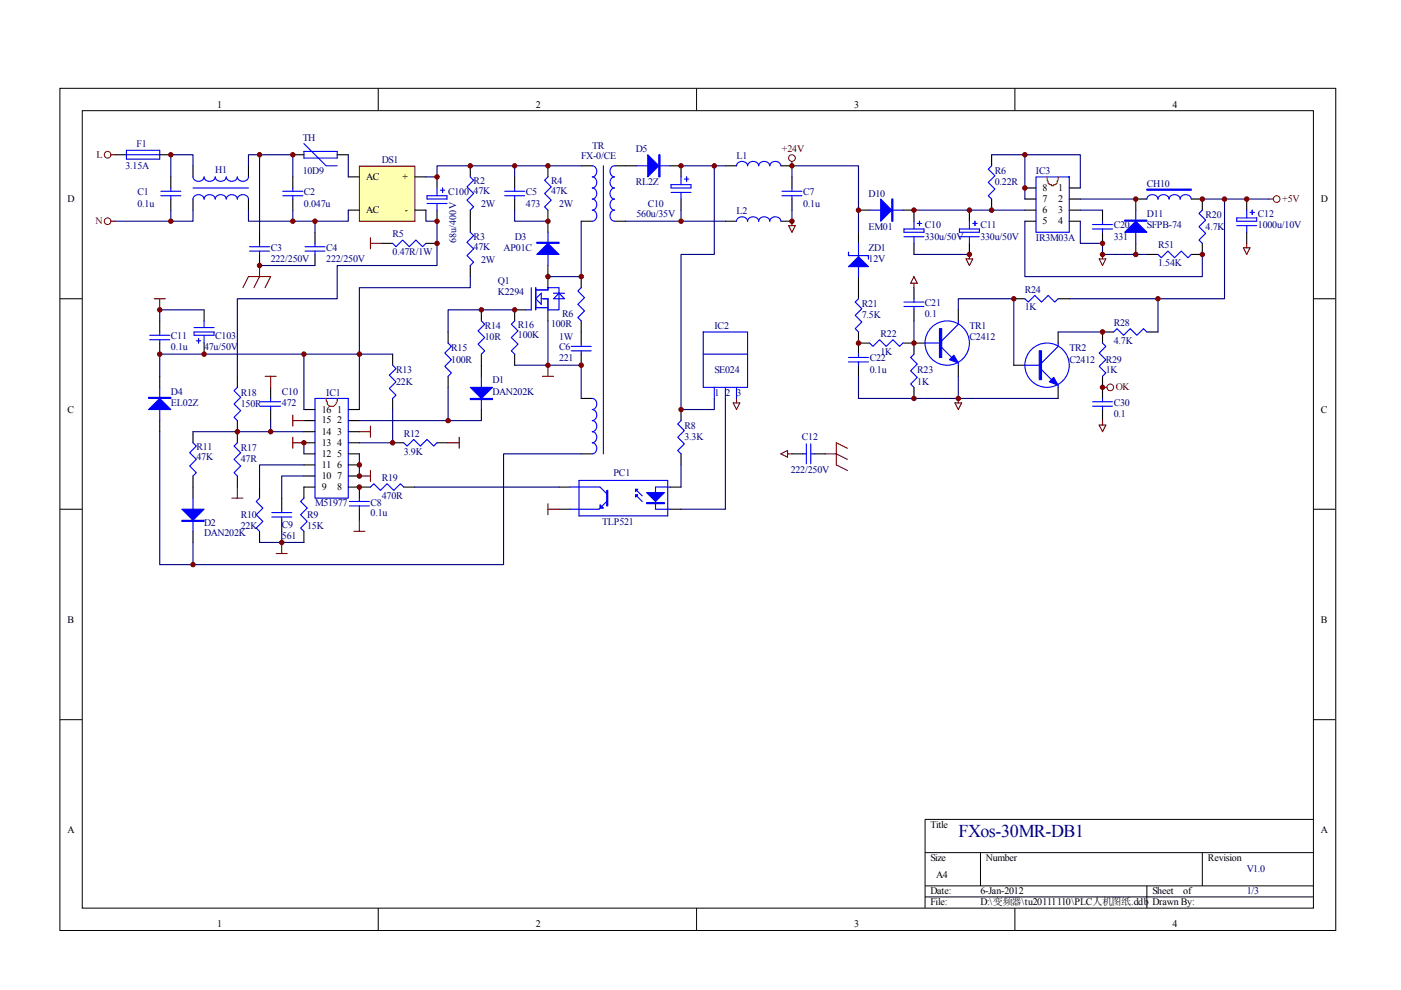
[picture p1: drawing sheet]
<svg xmlns="http://www.w3.org/2000/svg" width="297mm" height="210mm" viewBox="0 0 297 210" stroke-linecap="round" stroke-linejoin="round" font-family="sans-serif">
<g fill="none" stroke="#000" stroke-width=".21">
<path d="M12.7 18.7h270.5v178.6h-270.5zM80.2 18.7v4.7M147.7 18.7v4.7M215.2 18.7v4.7M17.4 23.5h261.1v169h-261.1zM12.7 63.3h4.7M278.4 63.3h4.7M12.7 108h4.7M278.4 108h4.7M12.7 152.6h4.7M278.4 152.6h4.7M278.4 173.7h-82.3v18.8"/>
<path d="M80.2 192.5v4.7M147.7 192.5v4.7M196.1 180.8h82.3M196.1 187.8h82.3M196.1 190.2h82.3M207.9 180.8v7M215.2 192.5v4.7M243.2 187.8v4.7M254.9 180.8v7"/>
</g>
<path d="M24.5 32.8h2.3M33.9 32.8h2.3M40.9 35.2v2.3M52.7 35.2v2.3M123.2 35.2h2.4M130.3 35.2h2.3M40.9 42.2v2.4M52.7 42.2v2.4M123.2 46.9h2.4M130.3 46.9h2.3M123.2 84.5h2.4M123.2 96.2h2.4" fill="none" stroke="#000" stroke-width=".23"/>
<path d="M26.8 31.9h7.1v1.8h-7.1zM26.8 32.8h7.1M40.9 37.5a1.21 1.21 0 0 0 1.2 .9 1.21 1.21 0 0 0 1.2-.9 1.21 1.21 0 0 0 1.2 1 1.21 1.21 0 0 0 1.1-1 1.21 1.21 0 0 0 1.2 .9 1.21 1.21 0 0 0 1.2-.9 1.21 1.21 0 0 0 1.1 .9 1.21 1.21 0 0 0 1.2-.9 1.21 1.21 0 0 0 1.2 1 1.21 1.21 0 0 0 1.2-1M40.9 39.9h11.8M125.6 35.2a1.2 1.2 0 0 1 .9 1.1 1.2 1.2 0 0 1-.9 1.2 1.2 1.2 0 0 1 .9 1.2 1.2 1.2 0 0 1-.9 1.2 1.2 1.2 0 0 1 .9 1.1 1.2 1.2 0 0 1-.9 1.2 1.2 1.2 0 0 1 .9 1.2 1.2 1.2 0 0 1-.9 1.2 1.2 1.2 0 0 1 .9 1.1 1.2 1.2 0 0 1-.9 1.2M130.3 35.2a1.2 1.2 0 0 0-1 1.1 1.2 1.2 0 0 0 1 1.2 1.2 1.2 0 0 0-1 1.2 1.2 1.2 0 0 0 1 1.2 1.2 1.2 0 0 0-1 1.1 1.2 1.2 0 0 0 1 1.2 1.2 1.2 0 0 0-1 1.2 1.2 1.2 0 0 0 1 1.2 1.2 1.2 0 0 0-1 1.1 1.2 1.2 0 0 0 1 1.2M40.9 42.2a1.21 1.21 0 0 1 1.2-.9 1.21 1.21 0 0 1 1.2 .9 1.21 1.21 0 0 1 1.1-.9 1.21 1.21 0 0 1 1.2 .9 1.2 1.2 0 0 1 1.2-.9 1.2 1.2 0 0 1 1.2 .9 1.21 1.21 0 0 1 1.1-.9 1.21 1.21 0 0 1 1.2 .9 1.21 1.21 0 0 1 1.2-.9 1.21 1.21 0 0 1 1.2 .9M125.6 84.5a1.2 1.2 0 0 1 .9 1.2 1.2 1.2 0 0 1-.9 1.1 1.2 1.2 0 0 1 .9 1.2 1.2 1.2 0 0 1-.9 1.2 1.2 1.2 0 0 1 .9 1.2 1.2 1.2 0 0 1-.9 1.1 1.2 1.2 0 0 1 .9 1.2 1.2 1.2 0 0 1-.9 1.2 1.2 1.2 0 0 1 .9 1.2 1.2 1.2 0 0 1-.9 1.1" fill="none" stroke="#00f" stroke-width=".23"/>
<path d="M76.3 35.3h11.7v11.6h-11.7z" fill="#ffffb0"/>
<g fill="none" stroke="#800000" stroke-width=".21">
<path d="M76.2 35.2h11.8v11.7h-11.8z"/>
<circle cx="22.8" cy="32.8" r=".71"/>
<circle cx="167.9" cy="33.5" r=".71"/>
<circle cx="22.8" cy="46.9" r=".7"/>
<circle cx="270.7" cy="42.2" r=".7"/>
<circle cx="235.4" cy="82.1" r=".71"/>
</g>
<g fill="none" stroke="#000" stroke-width=".23">
<path d="M36.2 37.5v2.4M62.1 32.8h2.3M62.1 37.5v2.4M71.5 32.8h2.3M73.8 37.5h2.4M88 37.5h2.3M92.7 37.5v2.4M99.7 35.2v2.3M109.1 37.5v2.4M116.2 35.2v2.3M132.6 35.2h2.4M142 35.2h2.4v2.3"/>
<path d="M153.8 35.2h2.4M165.6 35.2h2.3M167.9 37.5v2.4M210.2 32.8v2.4M217.3 39.9h2.3M226.7 39.9h2.3M36.2 42.2v2.4M55 49.3v2.3M55 53.9v2.4M62.1 42.2v2.4M66.8 49.3v2.3M66.8 53.9v2.4"/>
<path d="M73.8 44.6h2.4M80.9 51.6h2.3M88 44.6h2.3M90.3 51.6h2.4M92.7 44.6v2.3M99.7 44.6v4.7M99.7 56.3v2.3M109.1 42.2v2.4M116.2 44.6v4.7M116.2 56.3v4.7M123.2 58.6v2.4M144.4 42.2v2.4"/>
<path d="M153.8 46.9h2.4M165.6 46.9h2.3M167.9 42.2v2.4M182 44.6h2.4M182 49.3v2.3M182 58.6v4.7M191.4 44.6h2.4v2.3M193.8 51.6v2.3M205.5 44.6v2.3M205.5 51.6v2.3M210.2 42.2v2.4M217.3 44.6h2.3"/>
<path d="M217.3 46.9h2.3M217.3 42.2h2.3M226.7 44.6h2.3M226.7 46.9h2.3M226.7 42.2h2.3M233.8 44.6v2.3M233.8 49.3v2.3M240.8 51.6v2.3M243.2 42.2h-2.4v2.4M243.2 53.9h2.3M252.6 42.2h2.3v2.4M254.9 51.6v2.3h-2.3"/>
<path d="M264.3 42.2v2.4M264.3 49.3v2.3M33.9 68v2.4M33.9 72.7v2.4M33.9 79.8v2.3M43.3 65.7v2.3M43.3 72.7v2.4M50.3 79.8v2.3M83.2 75.1v2.3M95 70.4v2.3M95 79.8v2.3M102.1 65.7v2.3"/>
<path d="M102.1 75.1v4.7M109.1 75.1v2.3M111.5 65.7h-2.4v2.3M116.2 65.7v2.3M123.2 68v4.7M123.2 75.1v2.3M182 70.4v4.7M182 77.4v2.4M182 72.7h2.4M191.4 72.7h4.7M193.8 61v2.3M193.8 65.7v2.3"/>
<path d="M193.8 72.7v2.4M203.2 65.7v2.3M203.2 77.4v2.4M214.9 63.3h2.4M214.9 77.4h2.4M224.3 63.3h2.4M224.3 70.4v2.3M233.8 79.8v4.7M236.1 70.4h-2.3v2.3M243.2 70.4h2.3M33.9 89.2v2.3M40.9 91.5v2.4"/>
<path d="M50.3 89.2v4.7M57.4 82.1v2.4M57.4 86.8v2.4M64.4 93.9h2.4M64.4 96.2h2.4M64.4 86.8h2.4M64.4 89.2h2.4M64.4 91.5h2.4M64.4 98.6h2.4M73.8 93.9h2.4M73.8 96.2h2.4M73.8 86.8h2.4"/>
<path d="M73.8 89.2h2.4M73.8 91.5h2.4M73.8 98.6h2.4M83.2 84.5v2.3M83.2 93.9h2.4M92.7 93.9h2.3M102.1 86.8v2.4M144.4 86.8v2.4M144.4 96.2v2.4M167.9 96.2h2.4M172.6 96.2h2.4M193.8 82.1v2.4"/>
<path d="M224.3 82.1v2.4M233.8 86.8v2.4M40.9 100.9v4.7M40.9 112.7v2.3M50.3 100.9v2.4M55 103.3v2.3M55 112.7v2.3M59.7 105.6v2.4M59.7 110.3v2.4M64.4 112.7v2.3M64.4 100.9h2.4M66.8 103.3h-2.4v2.3"/>
<path d="M73.8 103.3h4.7M73.8 100.9h2.4M76.2 103.3v2.3M76.2 108v2.3M85.6 103.3h2.4M118.5 103.3h2.4M118.5 108h2.4M142 103.3h2.4M142 108h2.4"/>
</g>
<g fill="none" stroke="#00f" stroke-width=".23">
<path d="M36.2 39.9v.7M62.1 39.9v.7M64.4 30.5l4.7 4.7h2.4M64.4 32.1h7.1v1.4h-7.1zM92.7 39.9v1.6M93.8 39.9v.9M99.7 37.5l.7 .7-1.4 1.4 1.4 1.4-1.4 1.4 1.4 1.5-.7 .7M109.1 39.9v.7M116.2 37.5l-.7 .7 1.4 1.4-1.4 1.4 1.4 1.4-1.4 1.5 .7 .7M127.9 35.2v61M135 35.2h7M142.3 39.2h4.2v.7h-4.2z"/>
<path d="M144.4 37.5v1.7M145.1 38h.9M145.6 37.5v.9M156.2 35.2a1.21 1.21 0 0 1 1.1-1 1.21 1.21 0 0 1 1.2 1 1.21 1.21 0 0 1 1.2-1 1.21 1.21 0 0 1 1.2 1 1.21 1.21 0 0 1 1.1-1 1.21 1.21 0 0 1 1.2 1 1.2 1.2 0 0 1 1.2-1 1.2 1.2 0 0 1 1.2 1M167.9 39.9v.7M210.2 35.2l-.7 .7 1.4 1.4-1.4 1.4 1.4 1.4-1.4 1.4 .7 .7M219.6 37.5h7.1v11.8h-7.1zM34.1 40.6h4.2M34.1 41.5h4.2M36.2 41.5v.7M52.9 53.2h4.2M52.9 52.3h4.2"/>
<path d="M55 51.6v.7M55 53.2v.7M60 40.6h4.2M60 41.5h4.2M62.1 41.5v.7M64.7 53.2h4.2M64.7 52.3h4.2M66.8 51.6v.7M66.8 53.2v.7M83.2 51.6l.8 .7 1.4-1.4 1.4 1.4 1.4-1.4 1.4 1.4 .7-.7M90.5 41.5h4.3v.7h-4.3zM90.5 43.1h4.3"/>
<path d="M92.7 43.1v1.5M93.4 40.3h.9M99.7 49.3l.7 .7-1.4 1.4 1.4 1.4-1.4 1.4 1.4 1.4-.7 .7M107 40.6h4.2M107 41.5h4.2M109.1 41.5v.7M116.2 49.3v7M142.3 40.8h4.2M144.4 40.8v1.4M156.2 46.9a1.21 1.21 0 0 1 1.1-.9 1.21 1.21 0 0 1 1.2 .9 1.21 1.21 0 0 1 1.2-.9 1.21 1.21 0 0 1 1.2 .9 1.21 1.21 0 0 1 1.1-.9 1.21 1.21 0 0 1 1.2 .9 1.2 1.2 0 0 1 1.2-.9 1.2 1.2 0 0 1 1.2 .9M165.8 40.6h4.2M165.8 41.5h4.2"/>
<path d="M167.9 41.5v.7M182 51.6v7M184.4 44.6h7M191.7 48.5h4.2v.8h-4.2zM191.7 50.2h4.2M193.8 46.9v1.6M193.8 50.2v1.4M194.5 47.4h.9M195 46.9v.9M203.4 48.5h4.3v.8h-4.3zM203.4 50.2h4.3M205.5 46.9v1.6"/>
<path d="M205.5 50.2v1.4M206.2 47.4h1M206.7 46.9v.9M231.6 47.6h4.3M231.6 48.5h4.3M233.8 46.9v.7M233.8 48.5v.8M240.8 44.6v7M243.2 42.2a1.21 1.21 0 0 1 1.1-.9 1.21 1.21 0 0 1 1.2 .9 1.2 1.2 0 0 1 1.2-.9 1.2 1.2 0 0 1 1.2 .9 1.21 1.21 0 0 1 1.1-.9 1.21 1.21 0 0 1 1.2 .9 1.2 1.2 0 0 1 1.2-.9 1.2 1.2 0 0 1 1.2 .9M245.5 53.9l.7 .8 1.4-1.5 1.4 1.5 1.4-1.5 1.5 1.5 .7-.8M254.9 44.6l-.7 .7 1.4 1.4-1.4 1.4 1.4 1.4-1.4 1.4 .7 .7M262.2 46.2h4.2v.7h-4.2z"/>
<path d="M262.2 47.8h4.2M264.3 44.6v1.6M264.3 47.8v1.5M265 45h1M265.5 44.6v.9M31.7 72h4.3M31.7 71.1h4.3M33.9 70.4v.7M33.9 72v.7M41.2 70.4h4.2v.7h-4.2zM41.2 69.5h4.2M41.6 72.3h1"/>
<path d="M42.1 71.8v.9M43.3 68v1.5M43.3 71.1v1.6M83.2 77.4l.8 .7-1.5 1.4 1.5 1.5-1.5 1.4 1.5 1.4-.8 .7M95 72.7l.7 .7-1.4 1.5 1.4 1.4-1.4 1.4 1.4 1.4-.7 .7M102.1 68l.7 .7-1.4 1.5 1.4 1.4-1.4 1.4 1.4 1.4-.7 .7M102.1 79.8v7M109.1 68l-.7 .7 1.4 1.5-1.4 1.4 1.4 1.4-1.4 1.4 .7 .7M112.6 61v4.7h-1.1M113.6 61.5h2.6v-.5h2.3v4.7h-2.3v-2.4h-1.4M113.6 61v4.7M113.6 65.2h2.6"/>
<path d="M114.8 62.2v2.3l-1.2-1.2zM117.3 62.2h2.4M118.5 62.2l1.2 1.1h-2.4zM121.1 74.4h4.2M121.1 73.4h4.2M123.2 61l-.7 .7 1.4 1.4-1.4 1.4 1.4 1.4-1.4 1.4 .7 .7M123.2 72.7v.7M123.2 74.4v.7M149.1 70.4h9.4v11.7h-9.4zM149.1 75.1h9.4M179.9 75.8h4.2M179.9 76.7h4.2"/>
<path d="M182 63.3l-.7 .7 1.4 1.5-1.4 1.4 1.4 1.4-1.4 1.4 .7 .7M182 75.1v.7M182 76.7v.7M184.4 72.7l.7 .7 1.4-1.4 1.4 1.4 1.4-1.4 1.4 1.4 .7-.7M191.7 64h4.2M191.7 65h4.2M193.8 75.1l-.7 .7 1.4 1.4-1.4 1.4 1.4 1.4-1.4 1.4 .7 .7M193.8 63.3v.7M193.8 65v.7M196.1 72.7h3.6M199.7 73.7l2.1 2.1M203.2 68v.7l-3.5 3.6"/>
<path d="M203.2 77v.4M217.3 63.3l.7 .7 1.4-1.4 1.4 1.4 1.4-1.4 1.4 1.4 .7-.7M217.3 77.4h3.5M220.8 78.4l2.1 2.1M224.3 72.7v.7l-3.5 3.6M233.8 72.7l.7 .7-1.5 1.5 1.5 1.4-1.5 1.4 1.5 1.4-.7 .7M236.1 70.4l.7-.7 1.4 1.4 1.4-1.4 1.4 1.4 1.5-1.4 .7 .7M33.9 82.1v7.1M40.9 93.9l.7 .7-1.4 1.4 1.4 1.4-1.4 1.4 1.4 1.4-.7 .7M50.3 82.1l-.7 .7 1.4 1.4-1.4 1.5 1.4 1.4-1.4 1.4 .7 .7M50.3 93.9l-.7 .7 1.4 1.4-1.4 1.4 1.4 1.4-1.4 1.4 .7 .7M55.3 85.2h4.2"/>
<path d="M55.3 86.1h4.2M57.4 84.5v.7M57.4 86.1v.7M66.8 84.5h7v21.1h-7zM85.6 93.9l.7 .7 1.4-1.4 1.4 1.4 1.4-1.4 1.4 1.4 .8-.7M144.4 89.2l-.7 .7 1.4 1.4-1.4 1.4 1.4 1.4-1.4 1.4 .7 .7M151.4 82.1v2.4M153.8 82.1v2.4M156.2 82.1v2.4M170.3 96.2h.7M171 94.1v4.2M171.9 96.2h.7"/>
<path d="M171.9 94.1v4.2M224.3 81.7v.4M231.6 85.2h4.3M231.6 86.1h4.3M233.8 84.5v.7M233.8 86.1v.7M40.9 105.6v7.1M55 105.6l-.7 .7 1.4 1.4-1.4 1.4 1.4 1.5-1.4 1.4 .7 .7M57.6 109.6h4.2M57.6 108.7h4.2M59.7 108v.7M59.7 109.6v.7"/>
<path d="M64.4 105.6l-.7 .7 1.4 1.4-1.4 1.4 1.4 1.5-1.4 1.4 .7 .7M74.1 107.3h4.2M74.1 106.3h4.2M76.2 105.6v.7M76.2 107.3v.7M78.5 103.3l.8-.7 1.4 1.4 1.4-1.4 1.4 1.4 1.4-1.4 .7 .7M120.9 103.3h6.3l1.4 1.4M122.8 101.9h18.8v7.5h-18.8zM128.6 106.3l-1.6 1.7h-6.1M134.7 104.9l1.5 1.4M134.7 103.7l1.5 1.4M142 103.3h-3v4.7h3"/>
<circle cx="200.8" cy="72.7" r="4.7"/>
<circle cx="222" cy="77.4" r="4.7"/>
</g>
<g fill="none" stroke="#800000" stroke-width=".23">
<path d="M23.5 32.8h1M167.9 34.2v1M23.5 46.9h1M55 56.3v2.3l-1.1 2.4M78.5 50.4v2.4M78.5 51.6h2.4M167.2 47.8h1.4l-.7 1.5zM167.9 46.9v.9M193.8 58.6l.7 1.5h-1.4zM204.8 54.9h1.4l-.7 1.4zM205.5 53.9v1M233 54.9h1.5l-.7 1.4z"/>
<path d="M233.8 53.9v1M263.6 52.5h1.4l-.7 1.4zM264.3 51.6v.9M269 42.2h1M32.7 63.3h2.3M33.9 63.3v2.4M51.5 61l1.2-2.4h4.7l-1.2 2.4M56.2 79.8h2.4M57.4 79.8v2.3M115 79.8h2.3M116.2 77.4v2.4M193.8 60.1v.9"/>
<path d="M62.1 93.9h2.3M62.1 88v2.4M62.1 92.7v2.4M62.1 89.2h2.3M76.2 91.5h2.3M78.5 90.4v2.3M78.5 99.7v2.4M95 93.9h2.4M97.4 92.7v2.4M155.4 85.4h1.5l-.7 1.4zM156.2 84.5v.9M165.6 96.2l1.4-.7v1.4z"/>
<path d="M167 96.2h.9M175 96.2h2.3l2.4 1.2M179.7 95.1l-2.4-1.2v4.7l2.4 1.1M202.5 85.4h1.4l-.7 1.4zM203.2 84.5v.9M233 90.1h1.5l-.7 1.4zM233.8 82.1h.9M233.8 89.2v.9M49.1 105.6h2.4M50.3 103.3v2.3M58.6 117.4h2.3M59.7 115v2.4"/>
<path d="M75 112.7h2.4M76.2 100.9h2.3M76.2 110.3v2.4M116.2 106.8v2.3M116.2 108h2.3"/>
</g>
<g fill="#00f" stroke="#00f" stroke-width=".23">
<path d="M113.8 53.9l2.4-2.3 2.3 2.3z"/>
<path d="M99.7 82.1h4.7l-2.3 2.4z"/>
<path d="M137.1 104.4h3.8l-1.9 1.9z"/>
<path d="M134.7 103.7h.5l-.5 .5z"/>
<path d="M134.7 104.9h.5l-.5 .5z"/>
<path d="M127.2 107l.7 .7h-.7z"/>
<path d="M31.5 86.8l2.4-2.3 2.3 2.3z"/>
<path d="M137.3 32.8l2.4 2.4-2.4 2.3z"/>
<path d="M186.7 42.2l2.4 2.4-2.4 2.3z"/>
<path d="M240.8 46.9l2.4 2.4h-4.7z"/>
<path d="M179.9 56.5l2.1-2.1 2.1 2.1z"/>
<path d="M201.3 76.3l.9-1 1 1.7z"/>
<path d="M223.4 80l.9 1.7-1.8-.7z"/>
<path d="M38.6 108h4.7l-2.4 2.3z"/>
<path d="M113.8 51.4h4.7v.2h-4.7z" fill-rule="evenodd"/>
<path d="M99.7 84.5h4.7v.2h-4.7z" fill-rule="evenodd"/>
<path d="M137.1 106.6h3.8v.2h-3.8z" fill-rule="evenodd"/>
<path d="M128.6 104h.3v3.3h-.3z" fill-rule="evenodd"/>
<path d="M31.5 84.2h4.7v.3h-4.7z" fill-rule="evenodd"/>
<path d="M139.7 32.8h.2v4.7h-.2z" fill-rule="evenodd"/>
<path d="M189.1 42.2h.2v4.7h-.2z" fill-rule="evenodd"/>
<path d="M243.2 40.1h9.4v.2h-9.4z" fill-rule="evenodd"/>
<path d="M238.5 46.7h4.7v.2h-4.7z" fill-rule="evenodd"/>
<path d="M179.9 53.5v.7h4.2v.7v-.7h-4.2z" fill-rule="evenodd"/>
<path d="M199.2 69.7h.5v6.1h-.5z" fill-rule="evenodd"/>
<path d="M220.4 74.4h.4v6.1h-.4z" fill-rule="evenodd"/>
<path d="M38.6 110.3h4.7v.3h-4.7z" fill-rule="evenodd"/>
</g>
<path d="M222 37.5v.7l.2 .2v.5h.3v.3h.4v.2h.5v-.2h.5v-.3h.2v-.5l.2-.2v-.7M69.1 84.5v.5l.3 .2a.89 .89 0 0 0 1.1 .9 .83 .83 0 0 0 .8-.7l.2-.2v-.7" fill="none" stroke="#f00" stroke-width=".23"/>
<g fill="none" stroke="#000080" stroke-width=".23">
<path d="M40.9 35.2v-2.4h-4.7v4.7M52.7 35.2v-2.4h9.4v4.7M55 32.8v16.5M73.8 32.8v4.7M109.1 35.2v2.3M123.2 35.2h-30.5v2.3h-2.4M144.4 35.2h9.4M151.4 35.2v18.7h-7v32.9h7v-2.3M167.9 37.5v-2.3h14.1v14.1M210.2 32.8h7.1M229 39.9v-7.1h-11.7v9.4M36.2 44.6v2.3"/>
<path d="M40.9 44.6v2.3h-16.4M52.7 44.6v2.3h21.1v-2.3M55 56.3h11.8M62.1 44.6v2.3M66.8 46.9v2.4M90.3 44.6v2.3h2.4v9.4h-21.2v7h-21.2v16.5M99.7 58.6v2.4h-23.5v25.8M109.1 44.6v2.3h7.1M123.2 46.9v11.7h-7M132.6 46.9h21.2M144.4 44.6v2.3M167.9 44.6v2.3"/>
<path d="M193.8 44.6h23.5M193.8 53.9h11.7M217.3 46.9v11.7h37.6v-4.7M229 46.9v4.7h4.8v2.3h9.4M229 44.6h4.8M229 42.2h11.8M254.9 42.2h14.1M259.6 42.2v21.1h-32.9M43.3 65.7h-9.4v2.3M64.4 75.1v11.7M83.2 75.1h-49.3v4.7M109.1 65.7h-14.1v4.7"/>
<path d="M109.1 77.4h7.1M116.2 68v9.4h7v7.1M182 79.8v4.7h42.3M193.8 68v4.7M203.2 65.7v-2.4h11.7v14.1M203.2 79.8v4.7M224.3 70.4h9.5M245.5 63.3v7.1M33.9 91.5v28.2h72.9v-23.5h16.4M40.9 91.5h23.5M57.4 89.2v2.3M64.4 98.6h-9.4v4.7"/>
<path d="M64.4 93.9v2.3M76.2 89.2h25.9M76.2 96.2v4.7M83.2 86.8v7.1h-7M95 82.1v7.1M144.4 98.6v4.7M153.8 84.5v23.5h-9.4M40.9 115v4.7M55 115h9.4M59.7 112.7v2.3M64.4 100.9h-4.7v4.7M88 103.3h30.5"/>
</g>
<g fill="#800000" stroke="#800000" stroke-width=".21">
<circle cx="36.2" cy="32.8" r=".47"/>
<circle cx="62.1" cy="32.8" r=".47"/>
<circle cx="92.7" cy="51.6" r=".47"/>
<circle cx="83.2" cy="93.9" r=".47"/>
<circle cx="76.2" cy="103.3" r=".47"/>
<circle cx="99.7" cy="35.2" r=".47"/>
<circle cx="102.1" cy="65.7" r=".47"/>
<circle cx="109.1" cy="65.7" r=".47"/>
<circle cx="123.2" cy="58.6" r=".47"/>
<circle cx="116.2" cy="46.9" r=".47"/>
<circle cx="116.2" cy="35.2" r=".47"/>
<circle cx="33.9" cy="75.1" r=".47"/>
<circle cx="123.2" cy="77.4" r=".47"/>
<circle cx="92.7" cy="37.5" r=".47"/>
<circle cx="92.7" cy="46.9" r=".47"/>
<circle cx="116.2" cy="58.6" r=".47"/>
<circle cx="76.2" cy="98.6" r=".47"/>
<circle cx="76.2" cy="100.9" r=".47"/>
<circle cx="64.4" cy="93.9" r=".47"/>
<circle cx="36.2" cy="46.9" r=".47"/>
<circle cx="55" cy="32.8" r=".47"/>
<circle cx="109.1" cy="35.2" r=".47"/>
<circle cx="116.2" cy="77.4" r=".47"/>
<circle cx="95" cy="89.2" r=".47"/>
<circle cx="76.2" cy="75.1" r=".47"/>
<circle cx="50.3" cy="91.5" r=".47"/>
<circle cx="59.7" cy="115" r=".47"/>
<circle cx="64.4" cy="75.1" r=".47"/>
<circle cx="43.3" cy="75.1" r=".47"/>
<circle cx="33.9" cy="65.7" r=".47"/>
<circle cx="57.4" cy="91.5" r=".47"/>
<circle cx="144.4" cy="35.2" r=".47"/>
<circle cx="167.9" cy="35.2" r=".47"/>
<circle cx="167.9" cy="46.9" r=".47"/>
<circle cx="144.4" cy="46.9" r=".47"/>
<circle cx="144.4" cy="86.8" r=".47"/>
<circle cx="151.4" cy="35.2" r=".47"/>
<circle cx="217.3" cy="39.9" r=".47"/>
<circle cx="182" cy="44.6" r=".47"/>
<circle cx="193.8" cy="44.6" r=".47"/>
<circle cx="217.3" cy="32.8" r=".47"/>
<circle cx="240.8" cy="42.2" r=".47"/>
<circle cx="254.9" cy="42.2" r=".47"/>
<circle cx="240.8" cy="53.9" r=".47"/>
<circle cx="233.8" cy="51.6" r=".47"/>
<circle cx="233.8" cy="53.9" r=".47"/>
<circle cx="182" cy="72.7" r=".47"/>
<circle cx="205.5" cy="44.6" r=".47"/>
<circle cx="205.5" cy="53.9" r=".47"/>
<circle cx="193.8" cy="84.5" r=".47"/>
<circle cx="214.9" cy="63.3" r=".47"/>
<circle cx="254.9" cy="53.9" r=".47"/>
<circle cx="203.2" cy="84.5" r=".47"/>
<circle cx="264.3" cy="42.2" r=".47"/>
<circle cx="259.6" cy="42.2" r=".47"/>
<circle cx="210.2" cy="44.6" r=".47"/>
<circle cx="40.9" cy="119.7" r=".47"/>
<circle cx="193.8" cy="72.7" r=".47"/>
<circle cx="62.1" cy="46.9" r=".47"/>
<circle cx="66.8" cy="46.9" r=".47"/>
<circle cx="55" cy="56.3" r=".47"/>
<circle cx="233.8" cy="70.4" r=".47"/>
<circle cx="233.8" cy="82.1" r=".47"/>
<circle cx="245.5" cy="63.3" r=".47"/>
</g>
<text font-size="3.8" fill="#000080" x="203.2" y="177.5">FXos-30MR-DB1</text>
<g font-size="2.1">
<text x="46.1" y="22.9">1</text>
<text x="113.6" y="22.9">2</text>
<text x="181.1" y="22.9">3</text>
<text x="248.6" y="22.9">4</text>
<text x="77.6" y="38.1">AC</text>
<text x="85.3" y="38.1">+</text>
<text x="221.1" y="40.5">8</text>
<text x="224.4" y="40.5">1</text>
<text x="14.3" y="42.8">D</text>
<text x="77.6" y="45.1">AC</text>
<text x="85.9" y="45.1">-</text>
<text x="221.1" y="47.5">5</text>
<text x="221.1" y="45.1">6</text>
<text x="221.1" y="42.8">7</text>
<text x="224.4" y="42.8">2</text>
<text x="224.4" y="45.1">3</text>
<text x="224.4" y="47.5">4</text>
<text x="280.1" y="42.8">D</text>
<text x="14.3" y="87.5">C</text>
<text x="68.2" y="89.8">15</text>
<text x="68.2" y="87.5">16</text>
<text x="71.5" y="87.5">1</text>
<text x="71.5" y="89.8">2</text>
<text x="280.1" y="87.5">C</text>
<text x="68.2" y="94.5">13</text>
<text x="68.2" y="92.1">14</text>
<text x="71.5" y="92.1">3</text>
<text x="71.5" y="94.5">4</text>
<text x="68.2" y="101.5">10</text>
<text x="68.2" y="99.2">11</text>
<text x="68.2" y="96.9">12</text>
<text x="71.5" y="96.9">5</text>
<text x="71.5" y="99.2">6</text>
<text x="71.5" y="101.5">7</text>
<text x="68.2" y="103.9">9</text>
<text x="71.5" y="103.9">8</text>
<text x="14.3" y="132.1">B</text>
<text x="280.1" y="132.1">B</text>
<text x="14.3" y="176.7">A</text>
<text x="197.3" y="175.5">Title</text>
<text x="280.1" y="176.7">A</text>
<text x="197.3" y="182.6">Size</text>
<text x="209" y="182.6">Number</text>
<text x="256.1" y="182.6">Revision</text>
<text x="197.3" y="189.6">Date:</text>
<text x="197.3" y="192">File:</text>
<text x="198.5" y="186.1">A4</text>
<text x="207.9" y="189.6">6-Jan-2012</text>
<text x="207.9" y="192">D:\变频器\tu20111110\PLC人机图纸.ddb</text>
<text x="244.3" y="189.6">Sheet</text>
<text x="244.3" y="192">Drawn By:</text>
<text x="250.9" y="189.6">of</text>
<text x="46.1" y="196.6">1</text>
<text x="113.6" y="196.6">2</text>
<text x="181.1" y="196.6">3</text>
<text x="248.6" y="196.6">4</text>
</g>
<g font-size="2.1" fill="#000080">
<text x="64.2" y="29.9">TH</text>
<text x="26.6" y="35.7">3.15A</text>
<text x="29" y="31.1">F1</text>
<text x="80.9" y="34.6">DS1</text>
<text x="123.2" y="33.6">FX-0/CE</text>
<text x="125.6" y="31.5">TR</text>
<text x="134.8" y="32.3">D5</text>
<text x="156.1" y="33.6">L1</text>
<text x="29.1" y="41.4">C1</text>
<text x="45.6" y="36.7">H1</text>
<text x="64.2" y="36.9">10D9</text>
<text x="64.4" y="41.4">C2</text>
<text x="95" y="41.4">C100</text>
<text x="100.4" y="39">R2</text>
<text x="100.4" y="41.2">47K</text>
<text x="111.5" y="41.4">C5</text>
<text x="116.8" y="39">R4</text>
<text x="116.8" y="41.2">47K</text>
<text x="134.8" y="39.3">RL2Z</text>
<text x="170.3" y="41.4">C7</text>
<text x="184.1" y="41.7">D10</text>
<text x="210.9" y="36.9">R6</text>
<text x="210.9" y="39.3">0.22R</text>
<text x="219.6" y="36.9">IC3</text>
<text x="243.2" y="39.6">CH10</text>
<text x="29.1" y="43.8">0.1u</text>
<text x="64.4" y="43.8">0.047u</text>
<text x="102" y="44">2W</text>
<text x="111.5" y="43.8">473</text>
<text x="118.5" y="44">2W</text>
<text x="135" y="46.1">560u/35V</text>
<text x="137.3" y="43.8">C10</text>
<text x="156.1" y="45.4">L2</text>
<text x="170.3" y="43.8">0.1u</text>
<text x="243.2" y="46.1">D11</text>
<text x="255.6" y="46.3">R20</text>
<text x="266.7" y="46.1">C12</text>
<text x="57.4" y="53.2">C3</text>
<text x="69.2" y="53.2">C4</text>
<text x="83.2" y="50.3">R5</text>
<text x="96.7" y="51.6" transform="rotate(-90 96.7 51.6)">68u/400V</text>
<text x="100.4" y="50.8">R3</text>
<text x="100.4" y="52.9">47K</text>
<text x="106.8" y="53.2">AP01C</text>
<text x="109.1" y="50.8">D3</text>
<text x="184.1" y="48.7">EM01</text>
<text x="184.1" y="53.2">ZD1</text>
<text x="196.1" y="48.4">C10</text>
<text x="196.1" y="50.8">330u/50V</text>
<text x="207.9" y="48.4">C11</text>
<text x="207.9" y="50.8">330u/50V</text>
<text x="219.6" y="51.1">IR3M03A</text>
<text x="236.1" y="48.4">C20</text>
<text x="236.1" y="50.8">331</text>
<text x="243.2" y="48.4">SFPB-74</text>
<text x="245.5" y="52.7">R51</text>
<text x="255.6" y="48.7">4.7K</text>
<text x="266.7" y="48.4">1000u/10V</text>
<text x="57.4" y="55.5">222/250V</text>
<text x="69.2" y="55.5">222/250V</text>
<text x="83.2" y="54.1">0.47R/1W</text>
<text x="102" y="55.7">2W</text>
<text x="184.1" y="55.5">12V</text>
<text x="245.5" y="56.4">1.54K</text>
<text x="105.6" y="60.2">Q1</text>
<text x="105.6" y="62.5">K2294</text>
<text x="182.7" y="65.1">R21</text>
<text x="196.1" y="64.9">C21</text>
<text x="217.3" y="62.1">R24</text>
<text x="217.3" y="65.8">1K</text>
<text x="36.2" y="71.9">C11</text>
<text x="45.6" y="71.9">C103</text>
<text x="102.8" y="69.8">R14</text>
<text x="109.8" y="69.6">R16</text>
<text x="109.8" y="71.7">100K</text>
<text x="116.8" y="69.4">100R</text>
<text x="119.2" y="67.2">R6</text>
<text x="151.5" y="69.8">IC2</text>
<text x="182.7" y="67.5">7.5K</text>
<text x="186.7" y="71.5">R22</text>
<text x="196.1" y="67.2">0.1</text>
<text x="205.6" y="69.8">TR1</text>
<text x="236.1" y="69.1">R28</text>
<text x="36.2" y="74.3">0.1u</text>
<text x="43.3" y="74.3">47u/50V</text>
<text x="95.7" y="74.5">R15</text>
<text x="95.7" y="76.9">100R</text>
<text x="102.8" y="72.2">10R</text>
<text x="118.5" y="74.3">C6</text>
<text x="118.5" y="76.6">221</text>
<text x="118.5" y="72.2">1W</text>
<text x="184.4" y="76.6">C22</text>
<text x="186.7" y="75.2">1K</text>
<text x="205.6" y="72.2">C2412</text>
<text x="226.7" y="74.5">TR2</text>
<text x="226.7" y="76.9">C2412</text>
<text x="234.4" y="76.9">R29</text>
<text x="236.1" y="72.9">4.7K</text>
<text x="36.2" y="83.7">D4</text>
<text x="51.1" y="83.9">R18</text>
<text x="59.8" y="83.7">C10</text>
<text x="69.2" y="83.9">IC1</text>
<text x="84" y="79.2">R13</text>
<text x="84" y="81.5">22K</text>
<text x="104.4" y="81.3">D1</text>
<text x="104.4" y="83.7">DAN202K</text>
<text x="151.5" y="79.2">SE024</text>
<text x="151.5" y="83.9">1</text>
<text x="153.8" y="83.9">2</text>
<text x="156.1" y="83.9">3</text>
<text x="184.4" y="79">0.1u</text>
<text x="194.5" y="79.2">R23</text>
<text x="194.5" y="81.5">1K</text>
<text x="234.4" y="79.2">1K</text>
<text x="36.2" y="86">EL02Z</text>
<text x="51.1" y="86.3">150R</text>
<text x="59.8" y="86">472</text>
<text x="236.1" y="86">C30</text>
<text x="236.1" y="88.4">0.1</text>
<text x="41.7" y="95.4">R11</text>
<text x="51.1" y="95.7">R17</text>
<text x="85.6" y="92.6">R12</text>
<text x="145.1" y="90.9">R8</text>
<text x="145.1" y="93.3">3.3K</text>
<text x="170" y="93.3">C12</text>
<text x="41.7" y="97.6">47K</text>
<text x="51.1" y="98">47R</text>
<text x="85.6" y="96.4">3.9K</text>
<text x="130" y="101">PC1</text>
<text x="167.6" y="100.3">222/250V</text>
<text x="66.8" y="107.4">M51977</text>
<text x="78.6" y="107.2">C8</text>
<text x="80.9" y="102">R19</text>
<text x="80.9" y="105.8">470R</text>
<text x="43.3" y="111.6">D2</text>
<text x="43.3" y="113.7">DAN202K</text>
<text x="51.1" y="109.7">R10</text>
<text x="51.1" y="112.1">22K</text>
<text x="59.8" y="111.9">C9</text>
<text x="65.1" y="109.7">R9</text>
<text x="65.1" y="112.1">15K</text>
<text x="78.6" y="109.5">0.1u</text>
<text x="127.7" y="111.4">TLP521</text>
<text x="59.8" y="114.2">561</text>
<text x="264.3" y="184.9">V1.0</text>
<text x="264.3" y="189.6">1/3</text>
</g>
<g font-size="2.1" fill="#800000">
<text x="20.5" y="33.5">L</text>
<text x="165.8" y="32.3">+24V</text>
<text x="20.2" y="47.5">N</text>
<text x="271.9" y="42.8">+5V</text>
<text x="236.6" y="82.7">OK</text>
</g>
</svg>
